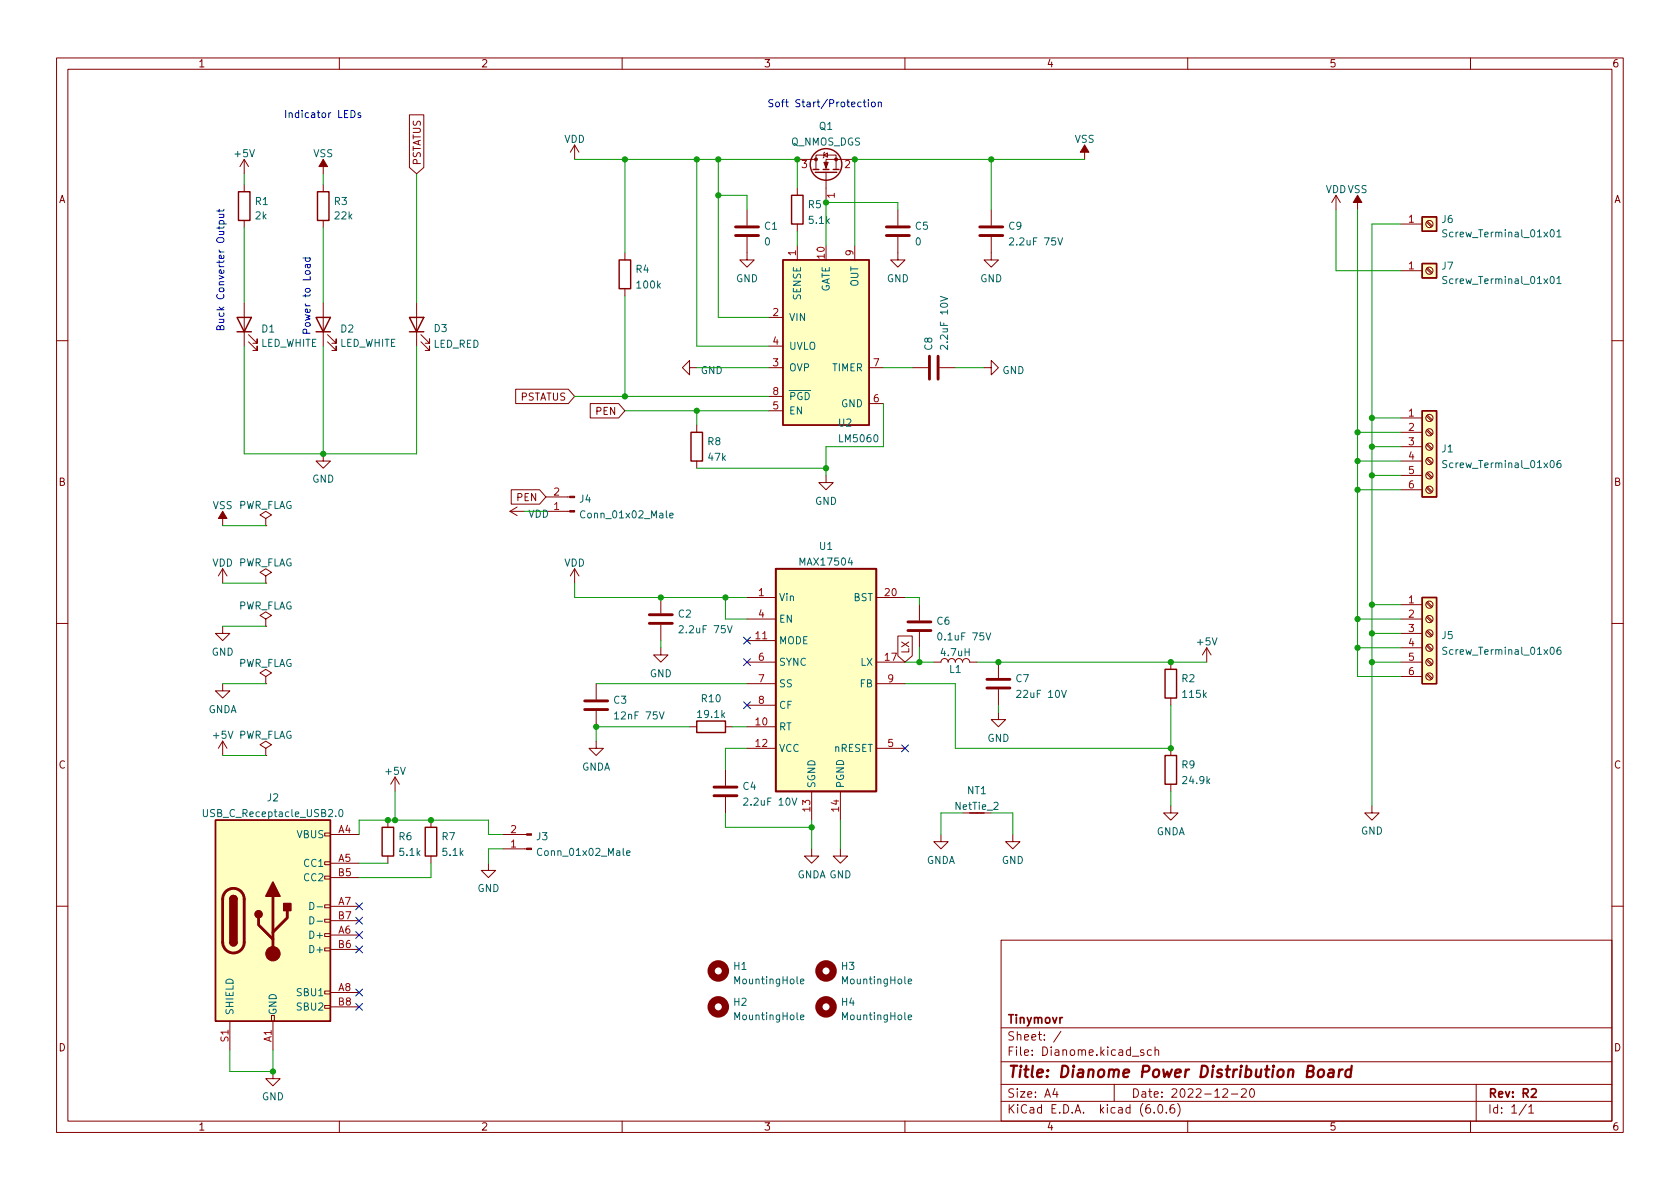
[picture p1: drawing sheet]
<svg xmlns="http://www.w3.org/2000/svg" width="297mm" height="210mm" viewBox="0 0 297 210" stroke-linecap="round" stroke-linejoin="round" font-family="sans-serif">
<g fill="none" stroke="#840000" stroke-width=".18">
<path d="M10 10.2h277v190.1h-277zM12 12.2h273v186.1h-273zM60 10.2v2M110 10.2v2M160 10.2v2M210 10.2v2M260 10.2v2M43.2 28.2v2.5M43.2 32.6v1.3M43.2 39v1.3M43.2 28.2l-.8 1.3M43.2 28.2l.7 1.3"/>
<path d="M57.1 28.2v2.5M57.1 32.6v1.3M57.1 39v1.3M72.4 20.3h2.5v9.3l-1.2 1.1-1.3-1.1zM101.6 25.6v2.6M101.6 25.6l-.8 1.3M101.6 25.6l.8 1.3M132.1 37.1v2.8M141 28.2h3.3M141 33.3v1.2M141 39.6v1.3M144.3 30v-2.6h3.5v2.6"/>
<path d="M145.7 27.4l.6-.4v.8zM145.8 26.9l-.1 .1v.8l-.2 .1M146 30.5v5.3M151.1 28.2h-5.1v1.8M158.7 37.1v2.8M175.3 37.1v2.8M191.8 25.6v2.6M236.2 34.5l-.7 1.3M236.2 34.5v2.6M236.2 34.5l.8 1.3M240 34.5v2.6M247.6 39.6h3.9"/>
<path d="M252.2 39.3l.9 .8M252.4 39.1l.8 .8M43.2 53.6v7.6M43.9 59.2l1.6 1.5v-.8v.8h-.8M57.1 53.6v7.6M57.9 59.2l1.5 1.5v-.8v.8h-.7M73.7 53.6v7.6M74.4 59.2l1.5 1.5v-.8v.8h-.7M110.5 44.7v1.3M110.5 51v1.3M132.1 41.9v4.1h1.2l-1.2 1.2-1.3-1.2h1.3M135.9 56.1h2.5"/>
<path d="M141 43.4v2.6M151.1 43.4v2.6M158.7 41.9v4.1h1.3l-1.3 1.2-1.2-1.2h1.2M175.3 41.9v4.1h1.2l-1.2 1.2-1.3-1.2h1.3M247.6 47.9h3.9M252.2 47.5l.9 .9M252.4 47.4l.8 .8M10 60.2h2M43.9 60.4l1.6 1.6v-.8v.8h-.8M57.9 60.4l1.5 1.6v-.8v.8h-.7M74.4 60.4l1.5 1.6v-.8v.8h-.7M91.2 68.8h9.3l1.1 1.3-1.1 1.3h-9.3z"/>
<path d="M104.4 71.4h5l1.1 1.2-1.1 1.3h-5zM121.9 65v-1.3l-1.3 1.3 1.3 1.3v-1.3h1.3M123.2 75.2v1.2M135.9 65h2.5M135.9 61.2h2.5M135.9 72.6h2.5M135.9 70.1h2.5M153.7 71.4h2.5M153.7 65h2.5M161.3 65h2.8M166.1 65h2.8M174 65h1.3v-1.3l1.2 1.3-1.2 1.3v-1.3"/>
<path d="M247.6 73.9h3.9M247.6 76.4h3.9M247.6 79h3.9M252.2 78.7l.9 .8M252.2 76.1l.9 .9M252.2 73.6l.9 .8M252.4 78.5l.8 .8M252.4 75.9l.8 .9M252.4 73.4l.8 .8M285 60.2h2M39.4 90.4v2.6M47 91.7l1-.6-1-.7-1 .7 1 .6v1.3"/>
<path d="M47 93h.1M57.1 80.3v1.2h1.3l-1.3 1.3-1.2-1.3h1.2M90.2 90.4h2.5M90.2 90.4l1.2 .8M90.4 86.6h5l1.1 1.3-1.1 1.2h-5zM91.4 89.7l-1.2 .7M96.5 87.9h4.2M96.5 90.4h4.2M123.2 81.5v1.3M146 84.1v1.2h1.3l-1.3 1.3-1.2-1.3h1.2M247.6 81.5h3.9M247.6 84.1h3.9"/>
<path d="M247.6 86.6h3.9M252.2 86.3l.9 .8M252.2 83.7l.9 .9M252.2 81.2l.9 .8M252.4 86.1l.8 .8M252.4 83.6l.8 .8M252.4 81l.8 .9M10 110.2h2M39.4 110.7v1.3h1.2l-1.2 1.3-1.3-1.3h1.3M39.4 100.6v2.5M39.4 100.6l-.8 1.2M39.4 100.6l.7 1.2"/>
<path d="M47 109.5l1-.7-1-.6-1 .6 1 .7v1.2M47 110.7h.1M47 119.6l1-.6-1-.6-1 .6 1 .6v1.3M47 101.8l1-.6-1-.6-1 .6 1 .6v1.3M47 103.1h.1M101.6 100.6l-.8 1.2M101.6 100.6v2.5M101.6 100.6l.8 1.2M116.8 114.5v1.3h1.3l-1.3 1.3-1.2-1.3h1.2M116.8 105.7v2.8M116.8 110.5v2.8M132.1 109.5h5.1"/>
<path d="M132.1 117.1h5.1M132.1 105.7h5.1M132.1 113.3h5.1M154.9 117.1h5.1M154.9 105.7h5.1M158.7 112.5h2.6v3.5l-1.3 1.1-1.3-1.1zM162.6 106.9v2.8M162.6 111.8v2.7M165.1 117.1h1.3a.64 .64 0 0 1 .6-.6 .64 .64 0 0 1 .6 .6 .64 .64 0 0 1 .7-.6 .64 .64 0 0 1 .6 .6 .64 .64 0 0 1 .6-.6 .64 .64 0 0 1 .7 .6 .64 .64 0 0 1 .6-.6 .64 .64 0 0 1 .6 .6h1.3M176.5 117.1v2.8M207 117.1v1.3M213.4 114.5l-.8 1.3"/>
<path d="M213.4 114.5v2.6M213.4 114.5l.7 1.3M247.6 106.9h3.9M247.6 109.5h3.9M247.6 112h3.9M247.6 114.5h3.9M247.6 117.1h3.9M247.6 119.6h3.9M252.2 119.3l.9 .8M252.2 116.8l.9 .8M252.2 114.2l.9 .9M252.2 111.7l.9 .8"/>
<path d="M252.2 109.1l.9 .9M252.2 106.6l.9 .8M252.4 119.1l.8 .9M252.4 116.6l.8 .8M252.4 114l.8 .9M252.4 111.5l.8 .8M252.4 109l.8 .8M252.4 106.4l.8 .9M285 110.2h2M39.4 120.9v1.3h1.2l-1.2 1.2-1.3-1.2h1.3M39.4 131.1l-.8 1.2M39.4 131.1v2.5"/>
<path d="M39.4 131.1l.7 1.2M47 132.3l1-.6-1-.6-1 .6 1 .6v1.3M47 133.6h.1M47 120.9h.1M69.8 137.4l-.7 1.3M69.8 137.4v2.5M69.8 137.4l.8 1.3M105.4 131.1v1.2h1.3l-1.3 1.3-1.3-1.3h1.3M105.4 120.9v2.8M105.4 125.7v2.8M121.9 128.5h1.3M128.3 128.5h1.2"/>
<path d="M128.3 136.1v2.8M132.1 128.5h5.1M132.1 132.3h5.1M132.1 120.9h5.1M132.1 124.7h5.1M143.5 139.9v5.1M148.6 139.9v5.1M154.9 132.3h5.1M154.9 120.9h5.1M176.5 126v1.2h1.3l-1.3 1.3-1.2-1.3h1.2M176.5 121.9v2.8M207 123.4v1.3"/>
<path d="M207 132.3v1.3M207 138.7v1.2M57.4 154.9h1v.5h-1zM57.4 152.4h1v.5h-1zM57.4 147.3h1v.5h-1zM58.4 147.6h5.1M58.4 152.6h5.1M58.4 155.2h5.1M68.6 145v1.3M68.6 151.4v1.2M76.2 145v1.3M76.2 151.4v1.2"/>
<path d="M86.4 152.6v1.3h1.2l-1.2 1.3-1.3-1.3h1.3M88.9 147.6h4.2M88.9 150.1h4.2M128.3 141v2.8M143.5 150.1v1.3h1.3l-1.3 1.2-1.3-1.2h1.3M148.6 150.1v1.3h1.3l-1.3 1.2-1.3-1.2h1.3M166.4 147.6v1.2h1.2l-1.2 1.3-1.3-1.3h1.3M179.1 147.6v1.2h1.2l-1.2 1.3-1.3-1.3h1.3M207 142.5v1.3h1.3l-1.3 1.2-1.3-1.2h1.3M242.6 142.5v1.3h1.2l-1.2 1.2-1.3-1.2h1.3M10 160.2h2M48 179.6h.5v1h-.5z"/>
<path d="M57.4 177.8h1v.5h-1zM57.4 175.3h1v.5h-1zM57.4 167.6h1v.5h-1zM57.4 165.1h1v.5h-1zM57.4 162.6h1v.5h-1zM57.4 160h1v.5h-1zM58.4 165.3h5.1M58.4 160.3h5.1M58.4 175.5h5.1M58.4 167.9h5.1M58.4 162.8h5.1M58.4 178h5.1"/>
<path d="M177 166.3h108v32h-108zM285 160.2h2M40.6 180.6v5.1M48.3 189.5v1.2h1.2l-1.2 1.3-1.3-1.3h1.3M48.3 180.6v5.1M60 198.3v2M110 198.3v2M160 198.3v2M177 194.8h108M177 191.8h108M177 187.8h108M177 181.8h108"/>
<path d="M186.5 192.5l-.4 1h1M186.9 193v1M187.6 182.4l-1.3 1.9M197 191.8v3M200.2 186.8h1.2M202.2 185.7l-.3-.1-.3 .2 .1 .3 .5 .1v.4h-.6M203.6 185.7l-.5-.1-.2 .3v.4l.1 .3h.6M204.1 196.7v.1M204.2 185.8l.2-.2 .4 .1 .1 .9M204.2 185.1v1.5M204.9 195.4l.2-.1a.81 .81 0 0 1 .6 .7 .81 .81 0 0 1-.3 .8h-.2a.81 .81 0 0 1-.6-.6 .81 .81 0 0 1 .3-.8zM206.2 196.7v.1"/>
<path d="M207.6 195.3a.59 .59 0 0 0-.7 .7v.5l.1 .3h.4l.2-.1 .1-.5-.1-.2-.5-.1-.2 .3M208.2 195.1a1.72 1.72 0 0 1 0 2.3M210 198.3v2M216.2 192.7l.6-.2 .2 .2 .1 .3-1 1h1M217.7 193.5h1.2M219.5 192.7l.6-.2 .2 .2 .1 .3-1 1h1M221.1 192.7l.2-.2a.81 .81 0 0 1 .6 .7 .81 .81 0 0 1-.3 .8h-.2a.81 .81 0 0 1-.3-1.3zM260 198.3v2M261 191.8v6.5M269.9 195.3l-1.3 1.9M270.3 195.8l.4-.5v1.5M270.3 196.8h.9"/>
<circle cx="252.7" cy="39.6" r=".63"/>
<circle cx="252.7" cy="47.9" r=".63"/>
<circle cx="252.7" cy="79" r=".63"/>
<circle cx="252.7" cy="76.4" r=".63"/>
<circle cx="252.7" cy="73.9" r=".63"/>
<circle cx="252.7" cy="81.5" r=".63"/>
<circle cx="252.7" cy="86.6" r=".63"/>
<circle cx="252.7" cy="84.1" r=".63"/>
<circle cx="252.7" cy="119.6" r=".63"/>
<circle cx="252.7" cy="117.1" r=".63"/>
<circle cx="252.7" cy="109.5" r=".63"/>
<circle cx="252.7" cy="106.9" r=".63"/>
<circle cx="252.7" cy="114.5" r=".63"/>
<circle cx="252.7" cy="112" r=".63"/>
</g>
<path d="M137.2 100.6h17.7v39.3h-17.7zM270.8 192.7l.5-.2 .3 .2v.3l-.9 1h.9" fill="none" stroke="#840000" stroke-width=".3"/>
<path d="M233.2 189.3a.52 .52 0 0 1 .5-.2 .52 .52 0 0 1 .4 .4l-.1 .6a.55 .55 0 0 1-.5 .4 .55 .55 0 0 1-.5-.4zM235 189.2l.2-.1 .6 .1-.1 1.3M235.8 189.6l-.7 .1a.4 .4 0 0 0-.3 .3 .4 .4 0 0 0 .2 .5l.7-.1M236.8 189.1l-.1 1.4M237.4 189.1l-.4 .1-.2 .3M238.9 189.2a.66 .66 0 0 0-1 .3l-.1 .6 .2 .3 .2 .1 .6-.1M239 188.5l-.2 2" fill="none" stroke="#840000" stroke-width=".4"/>
<g fill="none" stroke="#840000" stroke-width=".25">
<path d="M42.2 33.9h2v5.1h-2zM56.1 33.9h2.1v5.1h-2.1zM140 34.5h2v5.1h-2zM143.8 30h1M144.1 30.5h3.9M145.5 30h1.1M147.3 30h1M251.5 38.3h2.5v2.6h-2.5zM41.9 56.1h2.5l-1.2 2.6zM41.9 58.7h2.5M55.9 56.1h2.5l-1.3 2.6zM55.9 58.7h2.5"/>
<path d="M72.4 56.1h2.5l-1.2 2.6zM72.4 58.7h2.5M109.5 46h2v5h-2zM138.4 46h15.3v29.2h-15.3zM251.5 46.6h2.5v2.5h-2.5zM122.2 76.4h2v5.1h-2zM251.5 72.6h2.5v15.3h-2.5zM206 118.4h2v5h-2zM251.5 105.7h2.5v15.2h-2.5zM123.2 127.5h5.1v2h-5.1zM206 133.6h2v5.1h-2zM38.1 145h20.3v35.6h-20.3z"/>
<path d="M40.6 159a.64 .64 0 0 1 .7-.6 .64 .64 0 0 1 .6 .6M67.6 146.3h2v5.1h-2zM75.2 146.3h2v5.1h-2zM40.6 166.6a.64 .64 0 0 0 .7 .7 .64 .64 0 0 0 .6-.7"/>
<circle cx="146" cy="29.1" r="2.79"/>
</g>
<g fill="#ffffc2" stroke="#ffffc2" stroke-width=".18">
<path d="M38.1 145h20.3v35.6h-20.3z"/>
<path d="M251.5 72.6h2.5v15.3h-2.5z"/>
<path d="M251.5 105.7h2.5v15.2h-2.5z"/>
<path d="M251.5 38.3h2.5v2.6h-2.5z"/>
<path d="M251.5 46.6h2.5v2.5h-2.5z"/>
<path d="M138.4 46h15.3v29.2h-15.3z"/>
<path d="M137.2 100.6h17.7v39.3h-17.7z"/>
</g>
<g fill="none" stroke="#840000" stroke-width=".51">
<path d="M130 41.7h4.1M130 40.1h4.1M156.7 41.7h4.1M156.7 40.1h4.1M173.2 41.7h4.1M173.2 40.1h4.1M164.3 63v4.1M165.9 63v4.1M114.8 110.2h4.1M114.8 108.7h4.1M160.5 111.5h4.1M160.5 110h4.1"/>
<path d="M103.4 125.5h4M103.4 123.9h4M126.2 139.2h4.1M174.5 121.7h4.1M174.5 120.1h4.1M48.3 158.5v10.2M126.2 140.7h4.1M39.4 166.6a1.91 1.91 0 0 0 1.9 1.9 1.91 1.91 0 0 0 1.9-1.9M39.4 166.6v-7.6a1.91 1.91 0 0 1 1.9-1.9 1.91 1.91 0 0 1 1.9 1.9v7.6M45.7 162.3v1.3l2.6 2.5M50.8 161v1.3l-2.5 2.5"/>
</g>
<g fill="#840000" stroke="#840000" stroke-width=".25">
<path d="M40.6 166.6h1.3a.64 .64 0 0 1-.6 .7 .64 .64 0 0 1-.7-.7z"/>
<path d="M40.6 159h1.3v7.6h-1.3z"/>
<path d="M40.8 158.6a.64 .64 0 0 1 .7-.2 .64 .64 0 0 1 .4 .6h-1.3z"/>
<path d="M48.3 156l1.2 2.5h-2.5z"/>
<path d="M50.2 159.8h1.2v1.2h-1.2z"/>
<circle cx="45.7" cy="161.7" r=".63"/>
</g>
<g fill="#840000" stroke="#840000" stroke-width=".18">
<path d="M145.7 28.7h.7l-.4 1z"/>
<path d="M191.8 25.6l.7 1.3h-1.5z"/>
<path d="M240 34.5l.8 1.3h-1.5z"/>
<path d="M100.7 87.8h.9v.2h-.9z"/>
<path d="M100.7 90.3h.9v.2h-.9z"/>
<path d="M57.1 28.2l.8 1.3h-1.5z"/>
<path d="M39.4 90.4l.7 1.3h-1.5z"/>
<path d="M93.1 147.4h.9v.3h-.9z"/>
<path d="M93.1 150h.9v.2h-.9z"/>
<circle cx="48.3" cy="168.7" r="1.27"/>
<circle cx="147.8" cy="28.2" r=".25"/>
<circle cx="144.3" cy="28.2" r=".25"/>
</g>
<g fill="none" stroke="#006464" stroke-width=".18">
<path d="M166.3 52.4l1.2 .4-1.2 .4M187 42.1l.5 1.2 .4-1.2M255.8 40.7l-.5-.1-.2 .1v.4l.6 .3 .1 .3-.2 .2-.5-.1M255.8 48.9h-.5l-.2 .1v.4l.6 .2 .1 .3-.2 .2h-.5M274.2 40.7l.2-.1a.68 .68 0 0 1 .4 .7 .68 .68 0 0 1-.4 .6l-.2-.1-.1-.4zM274.2 49l.2-.1a.68 .68 0 0 1 .4 .6 .68 .68 0 0 1-.4 .6l-.2-.1-.1-.3zM275.3 41l.3-.4v1.3M275.3 49.2l.3-.3v1.2M275.3 41.9h.7M275.3 50.1h.7M118.4 91.2l.6-.2v-.2l-.4-.1-.2 .2 .1 .6h.5M141.5 99.9v-1.2l.4 .9 .4-.9v1.2"/>
<path d="M142.7 99.9l.4-1.2 .5 1.2M142.8 99.6h.6M143.9 98.7l.8 1.2M144.7 98.7l-.8 1.2M145.1 99l.4-.3v1.2M145.1 99.9h.8M146.3 98.7h.8l-.5 1.2M148.2 98.7h-.6v.6l.1-.1h.5l.1 .2-.1 .4-.2 .1-.4-.1M148.9 98.8l.2-.1a.68 .68 0 0 1 .4 .6 .68 .68 0 0 1-.4 .6l-.2-.1-.1-.3zM150.3 98.6l-.3 .9h.8M150.6 99.1v.8M255.8 81.5l-.5-.1-.2 .2v.3l.6 .3 .1 .3-.2 .2-.5-.1"/>
<path d="M275.9 81.4l-.4 .1a.86 .86 0 0 0 0 1.2l.4-.1 .1-.4-.2-.3-.4 .1-.1 .2M128.6 110.6l.4 1.3 .5-1.3M174.3 111.9l.5 1.3 .4-1.3M255.8 114.5l-.5-.1-.2 .2v.3l.6 .3 .1 .3-.2 .2h-.5M275.9 114.4l-.4 .1a.86 .86 0 0 0 0 1.2l.4-.1 .1-.4-.2-.3-.4 .1-.1 .2M108.7 126.2l.3-.3v1.2M108.7 127.1h.7M116.6 125.9l.4 1.2 .4-1.2M187.7 122.1l.4 1.2 .4-1.2M36 143.1v1.1l.2 .2h.2l.3-.2v-1.1M54.8 159.6a.64 .64 0 0 1 .7 .6 .64 .64 0 0 1-.7 .6zM60.1 143.2l.1-.1a.68 .68 0 0 1 .4 .7 .68 .68 0 0 1-.4 .6 .84 .84 0 0 1-.1-1.2z"/>
<path d="M110.8 150.9l.6-.2-.1-.2-.3-.1-.2 .2 .1 .6h.4M140 141.1l.5 1.3 .4-1.3M54.8 162.1a.64 .64 0 0 1 .7 .6 .64 .64 0 0 1-.7 .7zM56.1 160.4h.9M56.1 162.9h.9M141.5 179.9l.6-.1v-.3h-.4l-.2 .2 .1 .6h.5M141.5 173.6l.6-.2v-.2l-.4-.1-.2 .2 .1 .6h.5M160.6 173.6l.6-.2-.1-.2-.3-.1-.2 .2v.6h.5M160.6 179.9l.6-.1-.1-.3h-.3l-.2 .2v.6h.5"/>
</g>
<g fill="none" stroke="#840000" stroke-width="1.3">
<circle cx="127" cy="178" r="1.27"/>
<circle cx="127" cy="171.7" r="1.27"/>
<circle cx="146" cy="171.7" r="1.27"/>
<circle cx="146" cy="178" r="1.27"/>
</g>
<g fill="none" stroke="#0000c2" stroke-width=".18">
<path d="M50.5 19.5v1.3M51.1 19.9v.9M136.7 17.7l-.5-.1-.2 .1v.4l.5 .2 .2 .3-.3 .3-.5-.1M137.3 18.1l.3-.1 .2 .3v.3l-.2 .3-.3-.1-.2-.2zM138.2 18h.5M138.7 17.6l-.3 .2v1.1M155.3 18.2l.2-.2 .3 .1v.8M38.7 37v.5M38.7 39.6h1.3M38.7 37.9h.9M38.8 39.6l-.1-.4 .3-.2 .5 .1v.5M39.5 37.9l.1 .2-.1 .3-.8 .1"/>
<path d="M39.6 37l-.2 .3h-1.1M51.1 20.1l.2-.2 .3 .1 .1 .8M63.8 20l-.3-.1-.2 .2v.2l.5 .1v.3h-.5M38.7 40v.5M39.6 40l-.2 .3h-1.1M53.6 45.6h1.2M54 45.6v.4l.2 .2 .6-.1v-.5M54.3 46.8l.1 .4 .1 .2 .3-.2v-.4M54.8 46.8h-.8v.5"/>
</g>
<g fill="none" stroke="#009600" stroke-width=".18">
<path d="M43.2 30.7v1.9M57.1 30.7v1.9M73.7 30.7v22.9M101.6 28.2h39.4v5.1M110.5 28.2v16.5M123.2 28.2v33h12.7M127 34.5h5.1v2.6M127 28.2v27.9h8.9M158.7 37.1v-1.3h-12.7v7.6M175.3 28.2v8.9M191.8 28.2h-40.7v15.2M236.2 37.1v10.8h11.4"/>
<path d="M240 37.1v82.5h7.6M247.6 39.6h-5v102.9M43.2 40.3v13.3M57.1 40.3v13.3M110.5 52.3v17.8M141 40.9v2.5M43.2 61.2v19.1h30.5v-19.1M57.1 61.2v19.1M101.6 70.1h34.3M110.5 72.6h25.4M123.2 72.6v2.6M123.2 65h12.7"/>
<path d="M156.2 71.4v7.6h-10.2v5.1M156.2 65h5.1M168.9 65h5.1M240 76.4h7.6M242.6 79h5M242.6 73.9h5M39.4 93h7.6M92.7 90.4h3.8M123.2 82.8h22.8M240 86.6h7.6M240 81.5h7.6M242.6 84.1h5"/>
<path d="M39.4 110.7h7.6M39.4 103.1h7.6M101.6 103.1v2.6h30.5M116.8 113.3v1.2M128.3 105.7v3.8h3.8M160 117.1h5.1M160 105.7h2.6v1.2M162.6 114.5v2.6M172.7 117.1h40.7M240 114.5h7.6M240 109.5h7.6M242.6 117.1h5"/>
<path d="M242.6 112h5M242.6 106.9h5M39.4 120.9h7.6M39.4 133.6h7.6M69.8 139.9v5.1M105.4 120.9h26.7M121.9 128.5h-16.5v2.6M129.5 128.5h2.6M132.1 132.3h-3.8v3.8M160 120.9h8.9v11.4h38.1v-7.6M176.5 124.7v1.3M207 139.9v2.6"/>
<path d="M63.5 152.6h5.1M63.5 147.6v-2.6h22.9v2.6h2.5M76.2 152.6v2.6h-12.7M88.9 150.1h-2.5v2.5M128.3 143.8v2.5h15.2M143.5 145v5.1M148.6 145v5.1M170.2 143.8h-3.8v3.8M175.3 143.8h3.8v3.8M40.6 185.7v3.8h7.7v-3.8"/>
</g>
<g fill="none" stroke="#000084" stroke-width=".18">
<path d="M131.5 112.7l1.2 1.2M131.5 116.5l1.2 1.2M132.7 112.7l-1.2 1.2M132.7 116.5l-1.2 1.2M131.5 124.1l1.2 1.2M132.7 124.1l-1.2 1.2M159.4 131.7l1.2 1.2M160.6 131.7l-1.2 1.2M62.9 159.7l1.2 1.2M64.1 159.7l-1.2 1.2M62.9 162.2l1.2 1.2M62.9 167.3l1.2 1.2"/>
<path d="M62.9 177.4l1.2 1.3M62.9 164.7l1.2 1.3M62.9 174.9l1.2 1.2M64.1 162.2l-1.2 1.2M64.1 167.3l-1.2 1.2M64.1 177.4l-1.2 1.3M64.1 164.7l-1.2 1.3M64.1 174.9l-1.2 1.2"/>
</g>
<g fill="#009600" stroke="#009600" stroke-width=".18">
<circle cx="127" cy="28.2" r=".46"/>
<circle cx="110.5" cy="28.2" r=".46"/>
<circle cx="127" cy="34.5" r=".46"/>
<circle cx="123.2" cy="28.2" r=".46"/>
<circle cx="110.5" cy="70.1" r=".46"/>
<circle cx="123.2" cy="72.6" r=".46"/>
<circle cx="141" cy="28.2" r=".46"/>
<circle cx="146" cy="35.8" r=".46"/>
<circle cx="175.3" cy="28.2" r=".46"/>
<circle cx="151.1" cy="28.2" r=".46"/>
<circle cx="146" cy="82.8" r=".46"/>
<circle cx="48.3" cy="189.5" r=".46"/>
<circle cx="68.6" cy="145" r=".46"/>
<circle cx="69.8" cy="145" r=".46"/>
<circle cx="76.2" cy="145" r=".46"/>
<circle cx="240" cy="81.5" r=".46"/>
<circle cx="240" cy="86.6" r=".46"/>
<circle cx="240" cy="76.4" r=".46"/>
<circle cx="242.6" cy="79" r=".46"/>
<circle cx="242.6" cy="73.9" r=".46"/>
<circle cx="242.6" cy="84.1" r=".46"/>
<circle cx="105.4" cy="128.5" r=".46"/>
<circle cx="128.3" cy="105.7" r=".46"/>
<circle cx="116.8" cy="105.7" r=".46"/>
<circle cx="176.5" cy="117.1" r=".46"/>
<circle cx="57.1" cy="80.3" r=".46"/>
<circle cx="162.6" cy="117.1" r=".46"/>
<circle cx="143.5" cy="146.3" r=".46"/>
<circle cx="207" cy="117.1" r=".46"/>
<circle cx="207" cy="132.3" r=".46"/>
<circle cx="240" cy="114.5" r=".46"/>
<circle cx="242.6" cy="117.1" r=".46"/>
<circle cx="240" cy="109.5" r=".46"/>
<circle cx="242.6" cy="112" r=".46"/>
<circle cx="242.6" cy="106.9" r=".46"/>
</g>
<text font-size="2.8" fill="#840000" x="178" y="190.6">Title: Dianome Power Distribution Board</text>
<g font-size="2.1" fill="#840000">
<text x="178" y="184">Sheet: /</text>
<text x="178" y="181">Tinymovr</text>
<text x="178" y="186.7">File: Dianome.kicad_sch</text>
<text x="178" y="196.9">KiCad E.D.A. kicad (6.0.6)</text>
<text x="178" y="194.1">Size: A4</text>
<text x="200" y="194.1">Date: 2022-12-20</text>
<text x="263" y="194.1">Rev: R2</text>
<text x="263" y="196.9">Id: 1/1</text>
</g>
<g font-size="1.8" fill="#840000">
<text x="35" y="11.9">1</text>
<text x="85" y="11.9">2</text>
<text x="135" y="11.9">3</text>
<text x="185" y="11.9">4</text>
<text x="235" y="11.9">5</text>
<text x="285" y="11.9">6</text>
<text x="74.4" y="29.3" transform="rotate(-90 74.4 29.3)">PSTATUS</text>
<text x="10.3" y="35.9">A</text>
<text x="285.3" y="35.9">A</text>
<text x="91.9" y="70.8">PSTATUS</text>
<text x="105.4" y="73.4">PEN</text>
<text x="10.3" y="85.9">B</text>
<text x="91.5" y="88.6">PEN</text>
<text x="285.3" y="85.9">B</text>
<text x="160.7" y="115.7" transform="rotate(-90 160.7 115.7)">LX</text>
<text x="10.3" y="135.9">C</text>
<text x="285.3" y="135.9">C</text>
<text x="10.3" y="185.9">D</text>
<text x="285.3" y="185.9">D</text>
<text x="35" y="199.9">1</text>
<text x="85" y="199.9">2</text>
<text x="135" y="199.9">3</text>
<text x="185" y="199.9">4</text>
<text x="235" y="199.9">5</text>
<text x="285" y="199.9">6</text>
</g>
<g font-size="1.8" fill="#0000c2">
<text x="51.7" y="20.9">Indicator LEDs</text>
<text x="139" y="18.9">Soft Start/Protection</text>
<text x="39.7" y="58.7" transform="rotate(-90 39.7 58.7)">Buck Converter Output</text>
<text x="54.9" y="59.3" transform="rotate(-90 54.9 59.3)">Power to Load</text>
</g>
<g font-size="1.8" fill="#006464">
<text x="144.9" y="23">Q1</text>
<text x="41.6" y="27.8">+5V</text>
<text x="55.4" y="27.8">VSS</text>
<text x="99.7" y="25.2">VDD</text>
<text x="139.8" y="25.7">Q_NMOS_DGS</text>
<text x="190" y="25.2">VSS</text>
<text x="234.4" y="34.1">VDDVSS</text>
<text x="45.1" y="36.2">R1</text>
<text x="45.2" y="38.8">2k</text>
<text x="59.1" y="36.2">R3</text>
<text x="59.3" y="38.8">22k</text>
<text x="135.2" y="40.6">C1</text>
<text x="142.9" y="36.8">R5</text>
<text x="143.1" y="39.6">5.1k</text>
<text x="161.9" y="40.6">C5</text>
<text x="178.4" y="40.6">C9</text>
<text x="254.9" y="39.4">J6</text>
<text x="255.8" y="42">Screw_Terminal_01x01</text>
<text x="135.2" y="43.4">0</text>
<text x="161.9" y="43.4">0</text>
<text x="179" y="43.4">2.2uF 75V</text>
<text x="254.9" y="47.7">J7</text>
<text x="112.5" y="48.2">R4</text>
<text x="112.7" y="51">100k</text>
<text x="130.1" y="49.9">GND</text>
<text x="141.6" y="53" transform="rotate(-90 141.6 53)">SENSE</text>
<text x="146.7" y="51.9" transform="rotate(-90 146.7 51.9)">GATE</text>
<text x="151.8" y="50.7" transform="rotate(-90 151.8 50.7)">OUT</text>
<text x="156.8" y="49.9">GND</text>
<text x="173.3" y="49.9">GND</text>
<text x="255.8" y="50.2">Screw_Terminal_01x01</text>
<text x="46.3" y="58.8">D1</text>
<text x="60.3" y="58.8">D2</text>
<text x="76.8" y="58.7">D3</text>
<text x="139.4" y="56.8">VIN</text>
<text x="46" y="61.3">LED_WHITE</text>
<text x="60" y="61.3">LED_WHITE</text>
<text x="76.6" y="61.5">LED_RED</text>
<text x="139.4" y="65.7">OVP</text>
<text x="139.4" y="61.8">UVLO</text>
<text x="147.2" y="65.7">TIMER</text>
<text x="164.8" y="61.9" transform="rotate(-90 164.8 61.9)">C8</text>
<text x="167.6" y="61.3" transform="rotate(-90 167.6 61.3)">2.2uF 10V</text>
<text x="123.9" y="66.1">GND</text>
<text x="139.4" y="70.7">~{PGD}</text>
<text x="177.2" y="66.1">GND</text>
<text x="139.4" y="73.3">EN</text>
<text x="148.3" y="75.4">U2</text>
<text x="148.7" y="72">GND</text>
<text x="125.2" y="78.7">R8</text>
<text x="125.3" y="81.5">47k</text>
<text x="148.6" y="78.2">LM5060</text>
<text x="254.9" y="80">J1</text>
<text x="255.8" y="82.8">Screw_Terminal_01x06</text>
<text x="55.2" y="85.3">GND</text>
<text x="102.5" y="88.9">J4</text>
<text x="144.1" y="89.3">GND</text>
<text x="37.6" y="90">VSS PWR_FLAG</text>
<text x="93.4" y="91.5">VDD</text>
<text x="103.2" y="91.7">Conn_01x02_Male</text>
<text x="37.5" y="100.2">VDD PWR_FLAG</text>
<text x="99.7" y="100.2">VDD</text>
<text x="144.9" y="97.2">U1</text>
<text x="42" y="107.8">PWR_FLAG</text>
<text x="137.7" y="106.3">Vin</text>
<text x="150.9" y="106.3">BST</text>
<text x="119.9" y="109.2">C2</text>
<text x="120.6" y="112">2.2uF 75V</text>
<text x="137.7" y="113.9">MODE</text>
<text x="137.7" y="110.1">EN</text>
<text x="165.7" y="110.5">C6</text>
<text x="166.3" y="113.2">0.1uF 75V</text>
<text x="254.9" y="113">J5</text>
<text x="37.4" y="115.9">GND</text>
<text x="42" y="117.9">PWR_FLAG</text>
<text x="114.9" y="119.7">GND</text>
<text x="137.7" y="117.7">SYNC</text>
<text x="152.2" y="117.7">LX</text>
<text x="166.5" y="116">4.7uH</text>
<text x="167.9" y="119">L1</text>
<text x="211.8" y="114.1">+5V</text>
<text x="255.8" y="115.8">Screw_Terminal_01x06</text>
<text x="108.5" y="124.4">C3</text>
<text x="124.1" y="124.2">R10</text>
<text x="137.7" y="121.5">SS</text>
<text x="137.7" y="125.3">CF</text>
<text x="152.1" y="121.5">FB</text>
<text x="179.6" y="120.6">C7</text>
<text x="180.2" y="123.4">22uF 10V</text>
<text x="209" y="120.6">R2</text>
<text x="209.2" y="123.4">115k</text>
<text x="36.8" y="126.1">GNDA</text>
<text x="37.8" y="130.6">+5V PWR_FLAG</text>
<text x="109.1" y="127.2">12nF 75V</text>
<text x="123.5" y="126.9">19.1k</text>
<text x="137.7" y="129.2">RT</text>
<text x="174.6" y="131.2">GND</text>
<text x="68.3" y="137">+5V</text>
<text x="102.8" y="136.3">GNDA</text>
<text x="137.7" y="133">VCC</text>
<text x="147.5" y="133">nRESET</text>
<text x="209" y="135.9">R9</text>
<text x="47.3" y="141.7">J2</text>
<text x="131.4" y="139.7">C4</text>
<text x="132" y="142.4">2.2uF 10V</text>
<text x="144.1" y="139.4" transform="rotate(-90 144.1 139.4)">SGND</text>
<text x="149.2" y="139.4" transform="rotate(-90 149.2 139.4)">PGND</text>
<text x="169" y="143.2">NetTie_2</text>
<text x="171" y="140.4">NT1</text>
<text x="209.3" y="138.6">24.9k</text>
<text x="36.5" y="144.5">USB_C_Receptacle_USB2.0</text>
<text x="52.5" y="148.2">VBUS</text>
<text x="70.5" y="148.6">R6</text>
<text x="78.2" y="148.6">R7</text>
<text x="94.9" y="148.6">J3</text>
<text x="204.4" y="147.7">GNDA</text>
<text x="240.6" y="147.6">GND</text>
<text x="53.9" y="153.3">CC1</text>
<text x="53.9" y="155.8">CC2</text>
<text x="70.7" y="151.3">5.1k</text>
<text x="78.4" y="151.3">5.1k</text>
<text x="95.5" y="151.3">Conn_01x02_Male</text>
<text x="140.9" y="155.3">GNDA GND</text>
<text x="163.8" y="152.8">GNDA</text>
<text x="177.1" y="152.8">GND</text>
<text x="84.4" y="157.7">GND</text>
<text x="55.1" y="166">D+</text>
<text x="55.1" y="168.5">D+</text>
<text x="129.8" y="171.5">H1</text>
<text x="148.8" y="171.5">H3</text>
<text x="41.3" y="179.6" transform="rotate(-90 41.3 179.6)">SHIELD</text>
<text x="48.9" y="179.6" transform="rotate(-90 48.9 179.6)">GND</text>
<text x="52.7" y="176.1">SBU1</text>
<text x="52.7" y="178.7">SBU2</text>
<text x="129.8" y="177.8">H2</text>
<text x="130.1" y="174">MountingHole</text>
<text x="148.8" y="177.8">H4</text>
<text x="149.2" y="174">MountingHole</text>
<text x="130.1" y="180.4">MountingHole</text>
<text x="149.2" y="180.4">MountingHole</text>
<text x="46.3" y="194.6">GND</text>
</g>
<g font-size="1.8" fill="#a90000">
<text x="141.7" y="29.7">3</text>
<text x="149.4" y="29.7">2</text>
<text x="147.6" y="35" transform="rotate(-90 147.6 35)">1</text>
<text x="249.1" y="39.4">1</text>
<text x="140.7" y="45.2" transform="rotate(-90 140.7 45.2)">1</text>
<text x="145.8" y="45.7" transform="rotate(-90 145.8 45.7)">10</text>
<text x="150.9" y="45.2" transform="rotate(-90 150.9 45.2)">9</text>
<text x="249.1" y="47.6">1</text>
<text x="136.7" y="55.9">2</text>
<text x="136.7" y="64.8">3</text>
<text x="136.7" y="61">4</text>
<text x="154.4" y="64.8">7</text>
<text x="136.7" y="69.8">8</text>
<text x="154.4" y="71.1">6</text>
<text x="136.7" y="72.4">5</text>
<text x="249.1" y="73.7">1</text>
<text x="249.1" y="76.2">2</text>
<text x="249.1" y="78.7">3</text>
<text x="249.1" y="81.3">4</text>
<text x="249.1" y="83.8">5</text>
<text x="97.9" y="87.6">2</text>
<text x="249.1" y="86.4">6</text>
<text x="97.9" y="90.2">1</text>
<text x="134.1" y="105.4">1</text>
<text x="156.5" y="105.4">20</text>
<text x="249.1" y="106.7">1</text>
<text x="133.6" y="113">11</text>
<text x="134.1" y="109.2">4</text>
<text x="249.1" y="109.2">2</text>
<text x="249.1" y="111.8">3</text>
<text x="134.1" y="116.8">6</text>
<text x="156.5" y="116.8">17</text>
<text x="249.1" y="114.3">4</text>
<text x="249.1" y="116.8">5</text>
<text x="249.1" y="119.4">6</text>
<text x="134.1" y="120.6">7</text>
<text x="134.1" y="124.5">8</text>
<text x="157" y="120.6">9</text>
<text x="133.6" y="128.3">10</text>
<text x="133.6" y="132.1">12</text>
<text x="157" y="132.1">5</text>
<text x="143.3" y="143.5" transform="rotate(-90 143.3 143.5)">13</text>
<text x="148.3" y="143.5" transform="rotate(-90 148.3 143.5)">14</text>
<text x="59.8" y="147.3">A4</text>
<text x="90.3" y="149.9">1</text>
<text x="90.3" y="147.3">2</text>
<text x="59.8" y="152.4">A5</text>
<text x="59.8" y="154.9">B5</text>
<text x="59.8" y="160">A7</text>
<text x="59.8" y="165.1">A6</text>
<text x="59.8" y="167.6">B6</text>
<text x="59.8" y="162.6">B7</text>
<text x="59.8" y="175.3">A8</text>
<text x="59.8" y="177.8">B8</text>
<text x="40.4" y="184.2" transform="rotate(-90 40.4 184.2)">S1</text>
<text x="48" y="184.3" transform="rotate(-90 48 184.3)">A1</text>
</g>
</svg>
